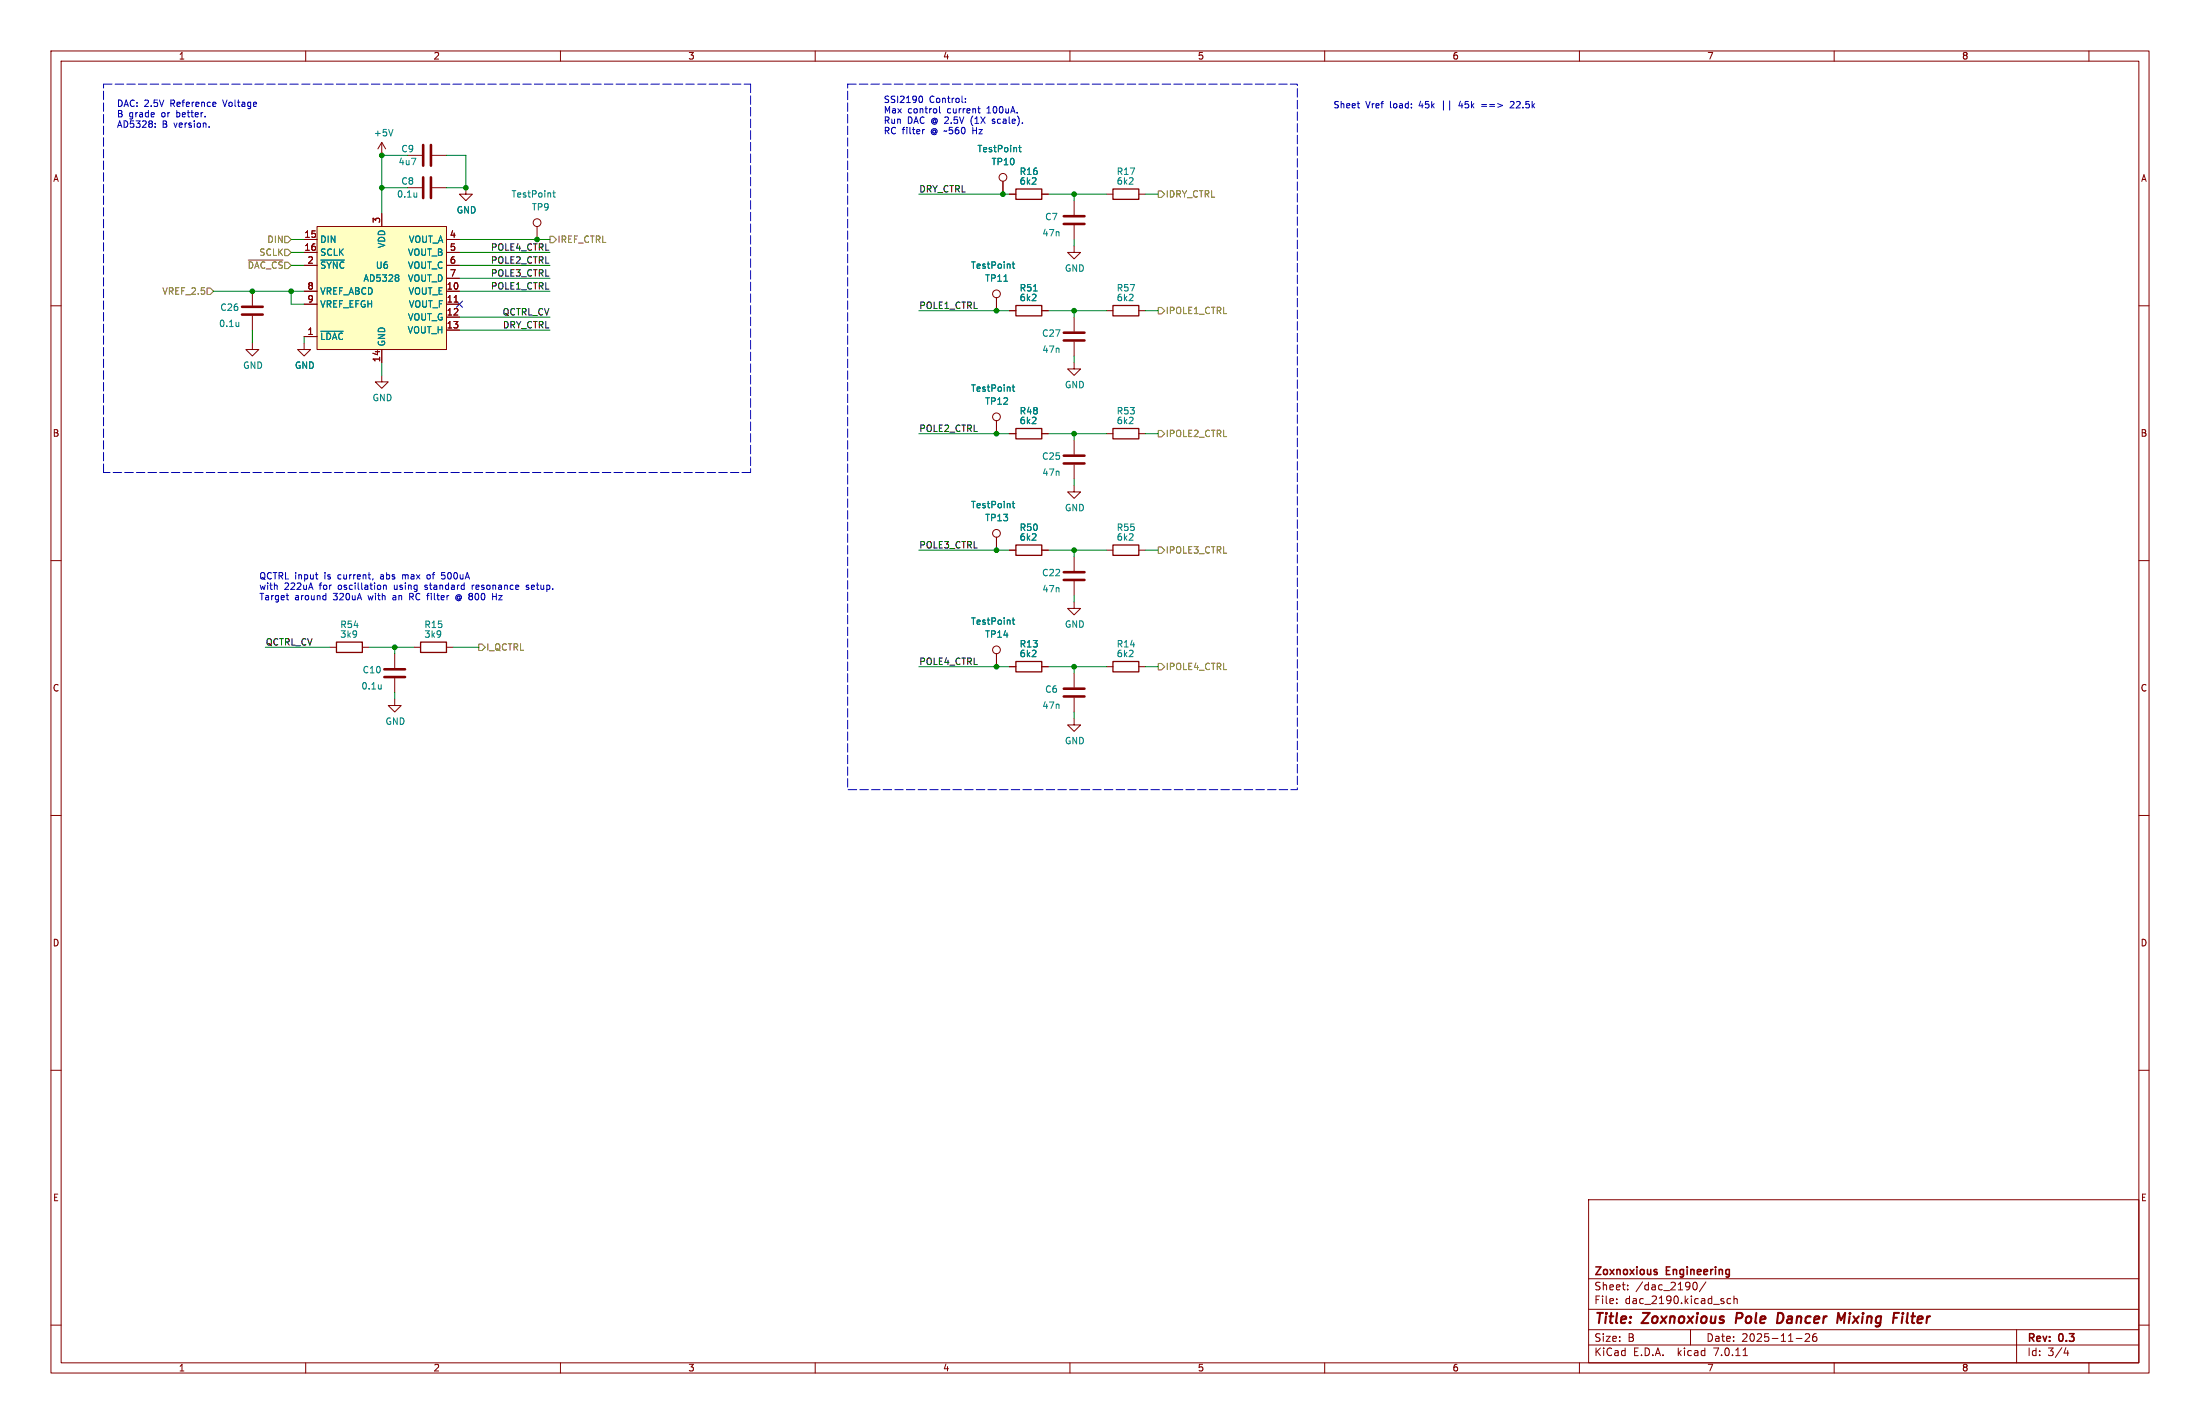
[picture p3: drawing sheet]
<svg xmlns="http://www.w3.org/2000/svg" width="432mm" height="279mm" viewBox="0 0 432 279" stroke-linecap="round" stroke-linejoin="round" font-family="sans-serif">
<g fill="none" stroke="#840000" stroke-width=".2">
<path d="M10 10h411.8v259.4h-411.8zM12 12h407.8v255.4h-407.8zM60 10v2M110 10v2M160 10v2M210 10v2M260 10v2M310 10v2M360 10v2M410 10v2M74.9 27.9v2.6M74.9 27.9l-.7 1.3"/>
<path d="M74.9 27.9l.8 1.3M80 36.8h2.8M80 30.5h2.8M84.8 36.8h2.8M84.8 30.5h2.8M91.4 36.8v1.3h1.3l-1.3 1.3-1.2-1.3h1.2M196.8 35.6v2.5M198.1 38.1h1.3M204.5 38.1h1.2M210.8 39.4v2.8M217.2 38.1h1.2M223.5 38.1h1.3"/>
<path d="M10 60h2M49.5 57.2v2.7M59.7 57.2h2.5M59.7 59.7h2.5M59.7 47h2.5M59.7 49.5h2.5M59.7 52.1h2.5M62.2 44.5h25.4v24.1h-25.4zM74.9 41.9v2.6M87.6 57.2h2.6M87.6 59.7h2.6M87.6 47h2.6"/>
<path d="M87.6 49.5h2.6M87.6 52.1h2.6M87.6 54.6h2.6M89.1 59.3h.8M105.4 44.5v2.5M195.6 58.4v2.6M210.8 48.3v1.2h1.3l-1.3 1.3-1.3-1.3h1.3M210.8 44.2v2.8M419.8 60h2M49.5 67.3v1.3h1.3l-1.3 1.3-1.2-1.3h1.2M49.5 62v2.8M59.7 67.3v1.3h1.3l-1.3 1.3-1.3-1.3h1.3"/>
<path d="M59.7 66h2.5M74.9 73.7v1.2h1.3l-1.3 1.3-1.2-1.3h1.2M74.9 68.6v2.5M87.6 62.2h2.6M87.6 64.8h2.6M198.1 61h1.3M204.5 61h1.2M210.8 71.1v1.3h1.3l-1.3 1.3-1.3-1.3h1.3M210.8 62.2v2.8M210.8 67.1v2.8M217.2 61h1.2M223.5 61h1.3"/>
<path d="M195.6 82.6v2.5M198.1 85.1h1.3M204.5 85.1h1.2M210.8 95.3v1.2h1.3l-1.3 1.3-1.3-1.3h1.3M210.8 86.4v2.8M210.8 91.2v2.8M217.2 85.1h1.2M223.5 85.1h1.3M10 110h2M195.6 105.4v2.6M198.1 108h1.3M204.5 108h1.2"/>
<path d="M210.8 118.1v1.3h1.3l-1.3 1.3-1.3-1.3h1.3M210.8 109.2v2.8M210.8 114v2.8M217.2 108h1.2M223.5 108h1.3M419.8 110h2M64.8 127h1.2M71.1 127h1.3M77.5 137.2v1.2h1.2l-1.2 1.3-1.3-1.3h1.3M77.5 128.3v2.8M77.5 133.1v2.8M81.3 127h1.2"/>
<path d="M87.6 127h1.3M195.6 128.3v2.5M198.1 130.8h1.3M204.5 130.8h1.2M210.8 132.1v2.8M210.8 136.9v2.8M217.2 130.8h1.2M223.5 130.8h1.3M10 160h2M210.8 141v1.2h1.3l-1.3 1.3-1.3-1.3h1.3M419.8 160h2M10 210h2"/>
<path d="M419.8 210h2M311.8 235.4h108v32h-108zM10 260h2M311.8 256.9h108M311.8 250.9h108M317.3 255.6v.2M317.3 254.9v.1M319.5 252.9v.2M319.5 252.2v.1M332.4 251.7a.81 .81 0 0 0 .4 1.4l.2-.2 .1-.4-.1-.8M334.8 251.5l-1.3 1.9M339.7 254.9l-.4-.1-.3 .3 .1 .6h.6"/>
<path d="M340.3 254.9l.2-.1 .4 .1 .1 .9M340.3 254.3v1.5M419.8 260h2M60 267.4v2M110 267.4v2M160 267.4v2M210 267.4v2M260 267.4v2M310 267.4v2M311.8 263.9h108M311.8 260.9h108M331.8 260.9v3"/>
<path d="M342.1 266h.9M352.5 262.6h1.2M354.3 261.8l.6-.1 .2 .1 .1 .3-.9 1.1h.9M356.5 261.7a.59 .59 0 0 0-.7 .6v.6l.1 .2 .4 .1 .2-.2 .1-.5-.1-.2h-.5l-.2 .2M360 267.4v2M395.8 260.9v6.5M405.5 264.4l-.4 1.1h.9M405.8 265v1M410 267.4v2"/>
<circle cx="196.8" cy="34.8" r=".76"/>
<circle cx="105.4" cy="43.7" r=".76"/>
<circle cx="195.6" cy="57.7" r=".76"/>
<circle cx="195.6" cy="81.8" r=".76"/>
<circle cx="195.6" cy="104.6" r=".76"/>
<circle cx="195.6" cy="127.5" r=".76"/>
</g>
<path d="M340.9 257.6l-.2 2M349.8 257.7l-.8-.1-.2 2h.4l.6-.3M360.8 257.6l.5 1.4 .9-1.4-.3 2M373.4 258.3l-.2 1.3M373.5 257.6v.2" fill="none" stroke="#840000" stroke-width=".4"/>
<path d="M325.1 249.6l.2 .2-.2 .3M325.1 249.1h.1" fill="none" stroke="#840000" stroke-width=".3"/>
<g fill="none" stroke="#008484" stroke-width=".2">
<path d="M77.1 25.4l-.4 1.3M81.8 37.8v.9M81.8 38.6h-.1M108.5 37.8h.5M108.7 37.4v1.1l.3 .2M199.9 28.9h.5M200.1 28.5v1.1l.3 .2M63 51h4.6M78.2 54l.1 .2-.1 .2M78.2 54.5l.1 .2-.1 .4M197 55.2h.8M198.7 51.8h.5"/>
<path d="M198.9 51.4v1.1l.3 .1M202.9 57.1h.7M46.9 63.2v.9M46.9 64h-.1M63 65h4.4M198.7 75.9h.5M198.9 75.5v1.1l.3 .2M198.7 98.8h.5M198.9 98.4v1.1l.3 .1M74.8 134.4v.8M74.8 135.1h-.1M198.7 121.7h.5"/>
<path d="M198.9 121.2v1.1l.3 .2"/>
</g>
<path d="M199.4 37.1h5.1v2h-5.1zM218.4 37.1h5.1v2h-5.1zM199.4 59.9h5.1v2.1h-5.1zM218.4 59.9h5.1v2.1h-5.1zM199.4 84.1h5.1v2h-5.1zM218.4 84.1h5.1v2h-5.1zM199.4 106.9h5.1v2.1h-5.1zM218.4 106.9h5.1v2.1h-5.1zM66 126h5.1v2h-5.1zM82.5 126h5.1v2h-5.1zM199.4 129.8h5.1v2h-5.1zM218.4 129.8h5.1v2h-5.1z" fill="none" stroke="#840000" stroke-width=".25"/>
<g fill="none" stroke="#840000" stroke-width=".51">
<path d="M83.1 28.4v4.1M83.1 34.8v4.1M84.6 28.4v4.1M84.6 34.8v4.1M208.8 43.9h4.1M208.8 42.4h4.1M47.5 61.7h4.1M47.5 60.2h4.1M208.8 66.8h4.1M208.8 65.3h4.1M208.8 90.9h4.1M208.8 89.4h4.1"/>
<path d="M208.8 113.8h4.1M208.8 112.3h4.1M75.4 132.8h4.1M75.4 131.3h4.1M208.8 136.7h4.1M208.8 135.1h4.1"/>
</g>
<path d="M62.2 44.5h25.4v24.1h-25.4z" fill="#ffffc2" stroke="#ffffc2" stroke-width=".2"/>
<path d="M227.3 37.5h.7l.6 .6-.6 .6h-.7zM40.6 56.5h.7l.6 .7-.6 .6h-.7zM48.7 51h6.9M55.9 48.9h.6l.6 .6-.6 .7h-.6zM55.9 46.4h.6l.6 .6-.6 .6h-.6zM107.9 46.4h.7l.6 .6-.6 .6h-.7zM227.3 60.3h.7l.6 .7-.6 .6h-.7zM227.3 84.5h.7l.6 .6-.6 .6h-.7zM227.3 107.3h.7l.6 .7-.6 .6h-.7zM94 126.4h.6l.6 .6-.6 .6h-.6zM227.3 130.2h.7l.6 .6-.6 .6h-.7z" fill="none" stroke="#848400" stroke-width=".2"/>
<g fill="none" stroke="#0000c2" stroke-width=".2">
<path d="M180.7 18.9a.68 .68 0 0 1 .4 .6 .68 .68 0 0 1-.4 .6M189.5 19.3v.2M286.6 19.8l-.3 1h.8M297 20l-.4-.1-.2 .1M30.5 24.9v.1M30.5 24.2v.1M41 24.9v.1M42.2 20.1l.2 .3-.6 .1M42.3 20.8l-.1 .1M181.1 25.4v.9M181.4 25.4l-.3 .3M184.4 20.9v1.1l.2 .2"/>
<path d="M189.5 20v.1M191.9 21.3h.5M192.1 22l.3 .2M194.7 24.2h.2M194.9 23.4l-.2 .1 .2 .3M266.4 20.3h.5M266.7 21.2h.2M290.8 20.5h1M290.8 20.9h1M297.1 20.4l-.7 .8h.8M56.2 116.8h.4M56.4 117.6l.2 .1"/>
<path d="M61.9 112.8h.5M62.1 113.5l.3 .1M63.8 116.8l.2 .1M64 116.4v1.3M64 117.6l-.2 .1M73.2 113.5l-.1 .3M75.3 114.8v.9M75.3 114.9h.5v.8M79 112.8v.8M79.2 112.8l-.2 .1M80.4 116.4v1.3M80.4 117.1h.5"/>
<path d="M83.4 115.6l.1 .1M83.6 114.8l-.2 .2 .2 .2M84.2 112.8l-.4 .2 .1 .5 .3 .1M86.7 113.5h.5M86.7 112.3h.6M86.7 112.9h.5M90.2 117a.3 .3 0 0 0-.4 .1 .3 .3 0 0 0 0 .4 .3 .3 0 0 0 .4 0M90.3 116.7a.6 .6 0 0 0-.9 .6 .6 .6 0 0 0 .9 .5M92.7 114.8v.9M93.1 114.8l-.4 .2M96.7 117h.7M97.4 116.4v1.3"/>
<path d="M103.8 114.9l-.3-.1-.2 .2 .5 .4M103.8 115.5l-.2 .2-.3-.1"/>
</g>
<path d="M20.3 16.5h127M147.3 16.5v76.2M166.4 16.5h88.2v138.4h-88.2v-138.4M20.3 92.7v-76.2M147.3 92.7h-127" fill="none" stroke="#0000c2" stroke-width=".2" stroke-dasharray="1.7 .6"/>
<g fill="none" stroke="#008400" stroke-width=".2">
<path d="M74.9 36.8h5.1M80 30.5h-5.1v11.4M87.6 30.5h3.8v6.3h-3.8M180.3 38.1h17.8M205.7 38.1h11.5M210.8 38.1v1.3M224.8 38.1h2.5M41.9 57.2h17.8M57.1 52.1h2.6M57.1 47h2.6M57.1 49.5h2.6M57.1 57.2v2.5h2.6"/>
<path d="M90.2 57.2h17.7M90.2 52.1h17.7M90.2 47h17.7M90.2 49.5h17.7M90.2 54.6h17.7M210.8 47v1.3M49.5 64.8v2.5M59.7 66v1.3M74.9 71.1v2.6M90.2 64.8h17.7M90.2 62.2h17.7M180.3 61h17.8"/>
<path d="M205.7 61h11.5M210.8 61v1.2M210.8 69.9v1.2M224.8 61h2.5M180.3 85.1h17.8M205.7 85.1h11.5M210.8 85.1v1.3M210.8 94v1.3M224.8 85.1h2.5M180.3 108h17.8M205.7 108h11.5M210.8 108v1.2"/>
<path d="M210.8 116.8v1.3M224.8 108h2.5M52.1 127h12.7M72.4 127h8.9M77.5 127v1.3M77.5 135.9v1.3M88.9 127h5.1M180.3 130.8h17.8M205.7 130.8h11.5M210.8 130.8v1.3M210.8 139.7v1.3M224.8 130.8h2.5"/>
</g>
<path d="M89.6 59.1l1.2 1.2M90.8 59.1l-1.2 1.2" fill="none" stroke="#000084" stroke-width=".2"/>
<g fill="#008400" stroke="#008400" stroke-width=".2">
<circle cx="210.8" cy="130.8" r=".46"/>
<circle cx="195.6" cy="130.8" r=".46"/>
<circle cx="105.4" cy="47" r=".46"/>
<circle cx="77.5" cy="127" r=".46"/>
<circle cx="57.1" cy="57.2" r=".46"/>
<circle cx="49.5" cy="57.2" r=".46"/>
<circle cx="74.9" cy="36.8" r=".46"/>
<circle cx="74.9" cy="30.5" r=".46"/>
<circle cx="91.4" cy="36.8" r=".46"/>
<circle cx="195.6" cy="61" r=".46"/>
<circle cx="210.8" cy="61" r=".46"/>
<circle cx="210.8" cy="38.1" r=".46"/>
<circle cx="210.8" cy="85.1" r=".46"/>
<circle cx="196.8" cy="38.1" r=".46"/>
<circle cx="195.6" cy="108" r=".46"/>
<circle cx="195.6" cy="85.1" r=".46"/>
<circle cx="210.8" cy="108" r=".46"/>
</g>
<g font-size="2.8" fill="#840000">
<text x="312.8" y="260.3">Title:</text>
<text x="322.5" y="260.3">Zoxnoxious</text>
<text x="341.5" y="260.3">Pole</text>
<text x="350.4" y="260.3">Dancer</text>
<text x="363" y="260.3">Mixing</text>
<text x="374.8" y="260.3">Filter</text>
</g>
<g font-size="2.1" fill="#840000">
<text x="312.8" y="250.6">Zoxnoxious</text>
<text x="327.1" y="250.6">Engineering</text>
<text x="312.8" y="256.1">File:</text>
<text x="312.8" y="253.4">Sheet:</text>
<text x="318.9" y="256.1">dac_2190.kicad_sch</text>
<text x="321" y="253.4">/dac_2190/</text>
<text x="312.8" y="263.5">Size:</text>
<text x="319.5" y="263.5">B</text>
<text x="334.8" y="263.5">Date:</text>
<text x="341.8" y="263.5">2025-11-26</text>
<text x="397.8" y="263.7">Rev:</text>
<text x="404.2" y="263.7">0.3</text>
<text x="312.8" y="266.3">KiCad</text>
<text x="320.5" y="266.3">E.D.A.</text>
<text x="329.4" y="266.3">kicad</text>
<text x="336.6" y="266.3">7.0.11</text>
<text x="397.8" y="266.3">Id:</text>
<text x="401.9" y="266.3">3/4</text>
</g>
<g font-size="1.8" fill="#840000">
<text x="35" y="11.9">1</text>
<text x="85" y="11.9">2</text>
<text x="135" y="11.9">3</text>
<text x="185" y="11.9">4</text>
<text x="235" y="11.9">5</text>
<text x="285" y="11.9">6</text>
<text x="335" y="11.9">7</text>
<text x="385" y="11.9">8</text>
<text x="10.3" y="35.9">A</text>
<text x="420.1" y="35.9">A</text>
<text x="59.6" y="46.7">15</text>
<text x="74.7" y="43.9" transform="rotate(-90 74.7 43.9)">3</text>
<text x="88.2" y="46.7">4</text>
<text x="59.6" y="49.3">16</text>
<text x="60.3" y="51.8">2</text>
<text x="88.2" y="49.3">5</text>
<text x="88.2" y="51.8">6</text>
<text x="60.3" y="56.9">8</text>
<text x="60.3" y="59.4">9</text>
<text x="87.6" y="56.9">10</text>
<text x="87.6" y="59.4">11</text>
<text x="88.2" y="54.4">7</text>
<text x="60.3" y="65.8">1</text>
<text x="87.6" y="62">12</text>
<text x="87.6" y="64.5">13</text>
<text x="74.7" y="71.2" transform="rotate(-90 74.7 71.2)">14</text>
<text x="10.3" y="85.9">B</text>
<text x="420.1" y="85.9">B</text>
<text x="10.3" y="135.9">C</text>
<text x="420.1" y="135.9">C</text>
<text x="10.3" y="185.9">D</text>
<text x="420.1" y="185.9">D</text>
<text x="10.3" y="235.9">E</text>
<text x="420.1" y="235.9">E</text>
<text x="35" y="269.3">1</text>
<text x="85" y="269.3">2</text>
<text x="135" y="269.3">3</text>
<text x="185" y="269.3">4</text>
<text x="235" y="269.3">5</text>
<text x="285" y="269.3">6</text>
<text x="335" y="269.3">7</text>
<text x="385" y="269.3">8</text>
</g>
<g font-size="1.8" fill="#0000c2">
<text x="22.9" y="21.1">DAC: 2.5V</text>
<text x="22.9" y="23.1">B</text>
<text x="25.3" y="23.1">grade</text>
<text x="31.8" y="23.1">or</text>
<text x="33.5" y="21.1">Reference</text>
<text x="34.9" y="23.1">better.</text>
<text x="44.1" y="21.1">Voltage</text>
<text x="173.4" y="20.3">SSI2190</text>
<text x="173.4" y="22.3">Max</text>
<text x="178.2" y="22.3">control</text>
<text x="182.4" y="20.3">Control:</text>
<text x="186" y="22.3">current</text>
<text x="194" y="22.3">100uA.</text>
<text x="261.6" y="21.3">Sheet</text>
<text x="268.1" y="21.3">Vref</text>
<text x="272.9" y="21.3">load:</text>
<text x="278.8" y="21.3">45k</text>
<text x="283.4" y="21.3">||</text>
<text x="287" y="21.3">45k</text>
<text x="291.6" y="21.3">==&gt;</text>
<text x="297.5" y="21.3">22.5k</text>
<text x="22.9" y="25.2">AD5328:</text>
<text x="31.8" y="25.2">B</text>
<text x="34.3" y="25.2">version.</text>
<text x="173.4" y="24.4">Run</text>
<text x="173.4" y="26.4">RC filter</text>
<text x="178.1" y="24.4">DAC @ 2.5V</text>
<text x="182.8" y="26.4">@ ~560</text>
<text x="191" y="24.4">(1X</text>
<text x="191.3" y="26.4">Hz</text>
<text x="195.4" y="24.4">scale).</text>
<text x="50.8" y="113.8">QCTRL input</text>
<text x="63.8" y="113.8">is</text>
<text x="66.6" y="113.8">current,</text>
<text x="75.1" y="113.8">abs</text>
<text x="79.6" y="113.8">max</text>
<text x="84.7" y="113.8">of</text>
<text x="87.7" y="113.8">500uA</text>
<text x="50.8" y="115.8">with</text>
<text x="50.8" y="117.9">Target</text>
<text x="55.8" y="115.8">222uA</text>
<text x="57.8" y="117.9">around</text>
<text x="62.8" y="115.8">for</text>
<text x="65.5" y="117.9">320uA</text>
<text x="66.6" y="115.8">oscillation</text>
<text x="72.6" y="117.9">with</text>
<text x="77.6" y="117.9">an</text>
<text x="77.8" y="115.8">using</text>
<text x="81" y="117.9">RC filter</text>
<text x="84" y="115.8">standard</text>
<text x="90.5" y="117.9">@ 800</text>
<text x="93.5" y="115.8">resonance</text>
<text x="98.1" y="117.9">Hz</text>
<text x="104.4" y="115.8">setup.</text>
</g>
<g font-size="1.8" fill="#008484">
<text x="73.3" y="26.9">+5V</text>
<text x="78.1" y="32.6">4u7</text>
<text x="78.7" y="30.1">C9</text>
<text x="191.7" y="30.1">TestPoint</text>
<text x="194.5" y="32.6">TP10</text>
<text x="200" y="34.5">R16</text>
<text x="219.1" y="34.5">R17</text>
<text x="77.8" y="39">0.1u</text>
<text x="78.7" y="36.4">C8</text>
<text x="100.3" y="39">TestPoint</text>
<text x="104.3" y="41.5">TP9</text>
<text x="200" y="36.4">6k2</text>
<text x="219.1" y="36.4">6k2</text>
<text x="62.7" y="47.9">DIN</text>
<text x="80.1" y="47.9">VOUT_A</text>
<text x="89.5" y="42.1">GND</text>
<text x="204.5" y="46.6">47n</text>
<text x="205" y="43.4">C7</text>
<text x="62.7" y="50.4">SCLK</text>
<text x="62.7" y="52.9">~{SYNC}</text>
<text x="73.7" y="52.9">U6</text>
<text x="75.8" y="48.8" transform="rotate(-90 75.8 48.8)">VDD</text>
<text x="80" y="50.4">VOUT_B</text>
<text x="80" y="52.9">VOUT_C</text>
<text x="190.5" y="52.9">TestPoint</text>
<text x="208.9" y="53.5">GND</text>
<text x="62.7" y="58">VREF_ABCD</text>
<text x="71.2" y="55.5">AD5328</text>
<text x="80" y="55.5">VOUT_D</text>
<text x="80.1" y="58">VOUT_E</text>
<text x="193.3" y="55.5">TP11</text>
<text x="200" y="59.3">6k2</text>
<text x="200" y="57.4">R51</text>
<text x="219.1" y="59.3">6k2</text>
<text x="219.1" y="57.4">R57</text>
<text x="42.9" y="64.4">0.1u</text>
<text x="43.1" y="61.2">C26</text>
<text x="62.7" y="60.6">VREF_EFGH</text>
<text x="79.9" y="65.6">VOUT_H</text>
<text x="80" y="63.1">VOUT_G</text>
<text x="80.1" y="60.6">VOUT_F</text>
<text x="62.7" y="66.9">~{LDAC}</text>
<text x="75.8" y="68.1" transform="rotate(-90 75.8 68.1)">GND</text>
<text x="204.4" y="66.3">C27</text>
<text x="204.5" y="69.4">47n</text>
<text x="47.6" y="72.6">GND</text>
<text x="57.8" y="72.6">GND</text>
<text x="190.5" y="77.1">TestPoint</text>
<text x="208.9" y="76.4">GND</text>
<text x="73" y="78.9">GND</text>
<text x="193.3" y="79.6">TP12</text>
<text x="200" y="83.4">6k2</text>
<text x="200" y="81.5">R48</text>
<text x="219.1" y="83.4">6k2</text>
<text x="219.1" y="81.5">R53</text>
<text x="204.4" y="90.4">C25</text>
<text x="204.5" y="93.6">47n</text>
<text x="190.5" y="99.9">TestPoint</text>
<text x="208.9" y="100.5">GND</text>
<text x="193.3" y="102.5">TP13</text>
<text x="200" y="106.3">6k2</text>
<text x="200" y="104.4">R50</text>
<text x="219.1" y="106.3">6k2</text>
<text x="219.1" y="104.4">R55</text>
<text x="204.4" y="113.3">C22</text>
<text x="204.5" y="116.4">47n</text>
<text x="66.7" y="125.3">3k9</text>
<text x="66.7" y="123.4">R54</text>
<text x="83.2" y="125.3">3k9</text>
<text x="83.2" y="123.4">R15</text>
<text x="190.5" y="122.8">TestPoint</text>
<text x="193.3" y="125.3">TP14</text>
<text x="208.9" y="123.4">GND</text>
<text x="200" y="129.1">6k2</text>
<text x="200" y="127.2">R13</text>
<text x="219.1" y="129.1">6k2</text>
<text x="219.1" y="127.2">R14</text>
<text x="70.8" y="135.5">0.1u</text>
<text x="71.1" y="132.3">C10</text>
<text x="205" y="136.1">C6</text>
<text x="75.6" y="142.4">GND</text>
<text x="204.5" y="139.3">47n</text>
<text x="208.9" y="146.2">GND</text>
</g>
<g font-size="1.8">
<text x="180.3" y="37.8">DRY_CTRL</text>
<text x="96.3" y="49.3">POLE4_CTRL</text>
<text x="96.3" y="51.8">POLE2_CTRL</text>
<text x="96.3" y="56.9">POLE1_CTRL</text>
<text x="96.3" y="54.3">POLE3_CTRL</text>
<text x="98.6" y="62">QCTRL_CV</text>
<text x="98.6" y="64.5">DRY_CTRL</text>
<text x="180.3" y="60.7">POLE1_CTRL</text>
<text x="180.3" y="84.8">POLE2_CTRL</text>
<text x="180.3" y="107.7">POLE3_CTRL</text>
<text x="52.1" y="126.7">QCTRL_CV</text>
<text x="180.3" y="130.5">POLE4_CTRL</text>
</g>
<g font-size="1.8" fill="#848400">
<text x="228.7" y="39">IDRY_CTRL</text>
<text x="52.4" y="47.9">DIN</text>
<text x="109.3" y="47.9">IREF_CTRL</text>
<text x="48.5" y="52.9">~{DAC_CS}</text>
<text x="50.8" y="50.4">SCLK</text>
<text x="31.7" y="58">VREF_2.5</text>
<text x="228.7" y="61.8">IPOLE1_CTRL</text>
<text x="228.7" y="86">IPOLE2_CTRL</text>
<text x="228.7" y="108.8">IPOLE3_CTRL</text>
<text x="95.4" y="127.9">I_QCTRL</text>
<text x="228.7" y="131.7">IPOLE4_CTRL</text>
</g>
</svg>
